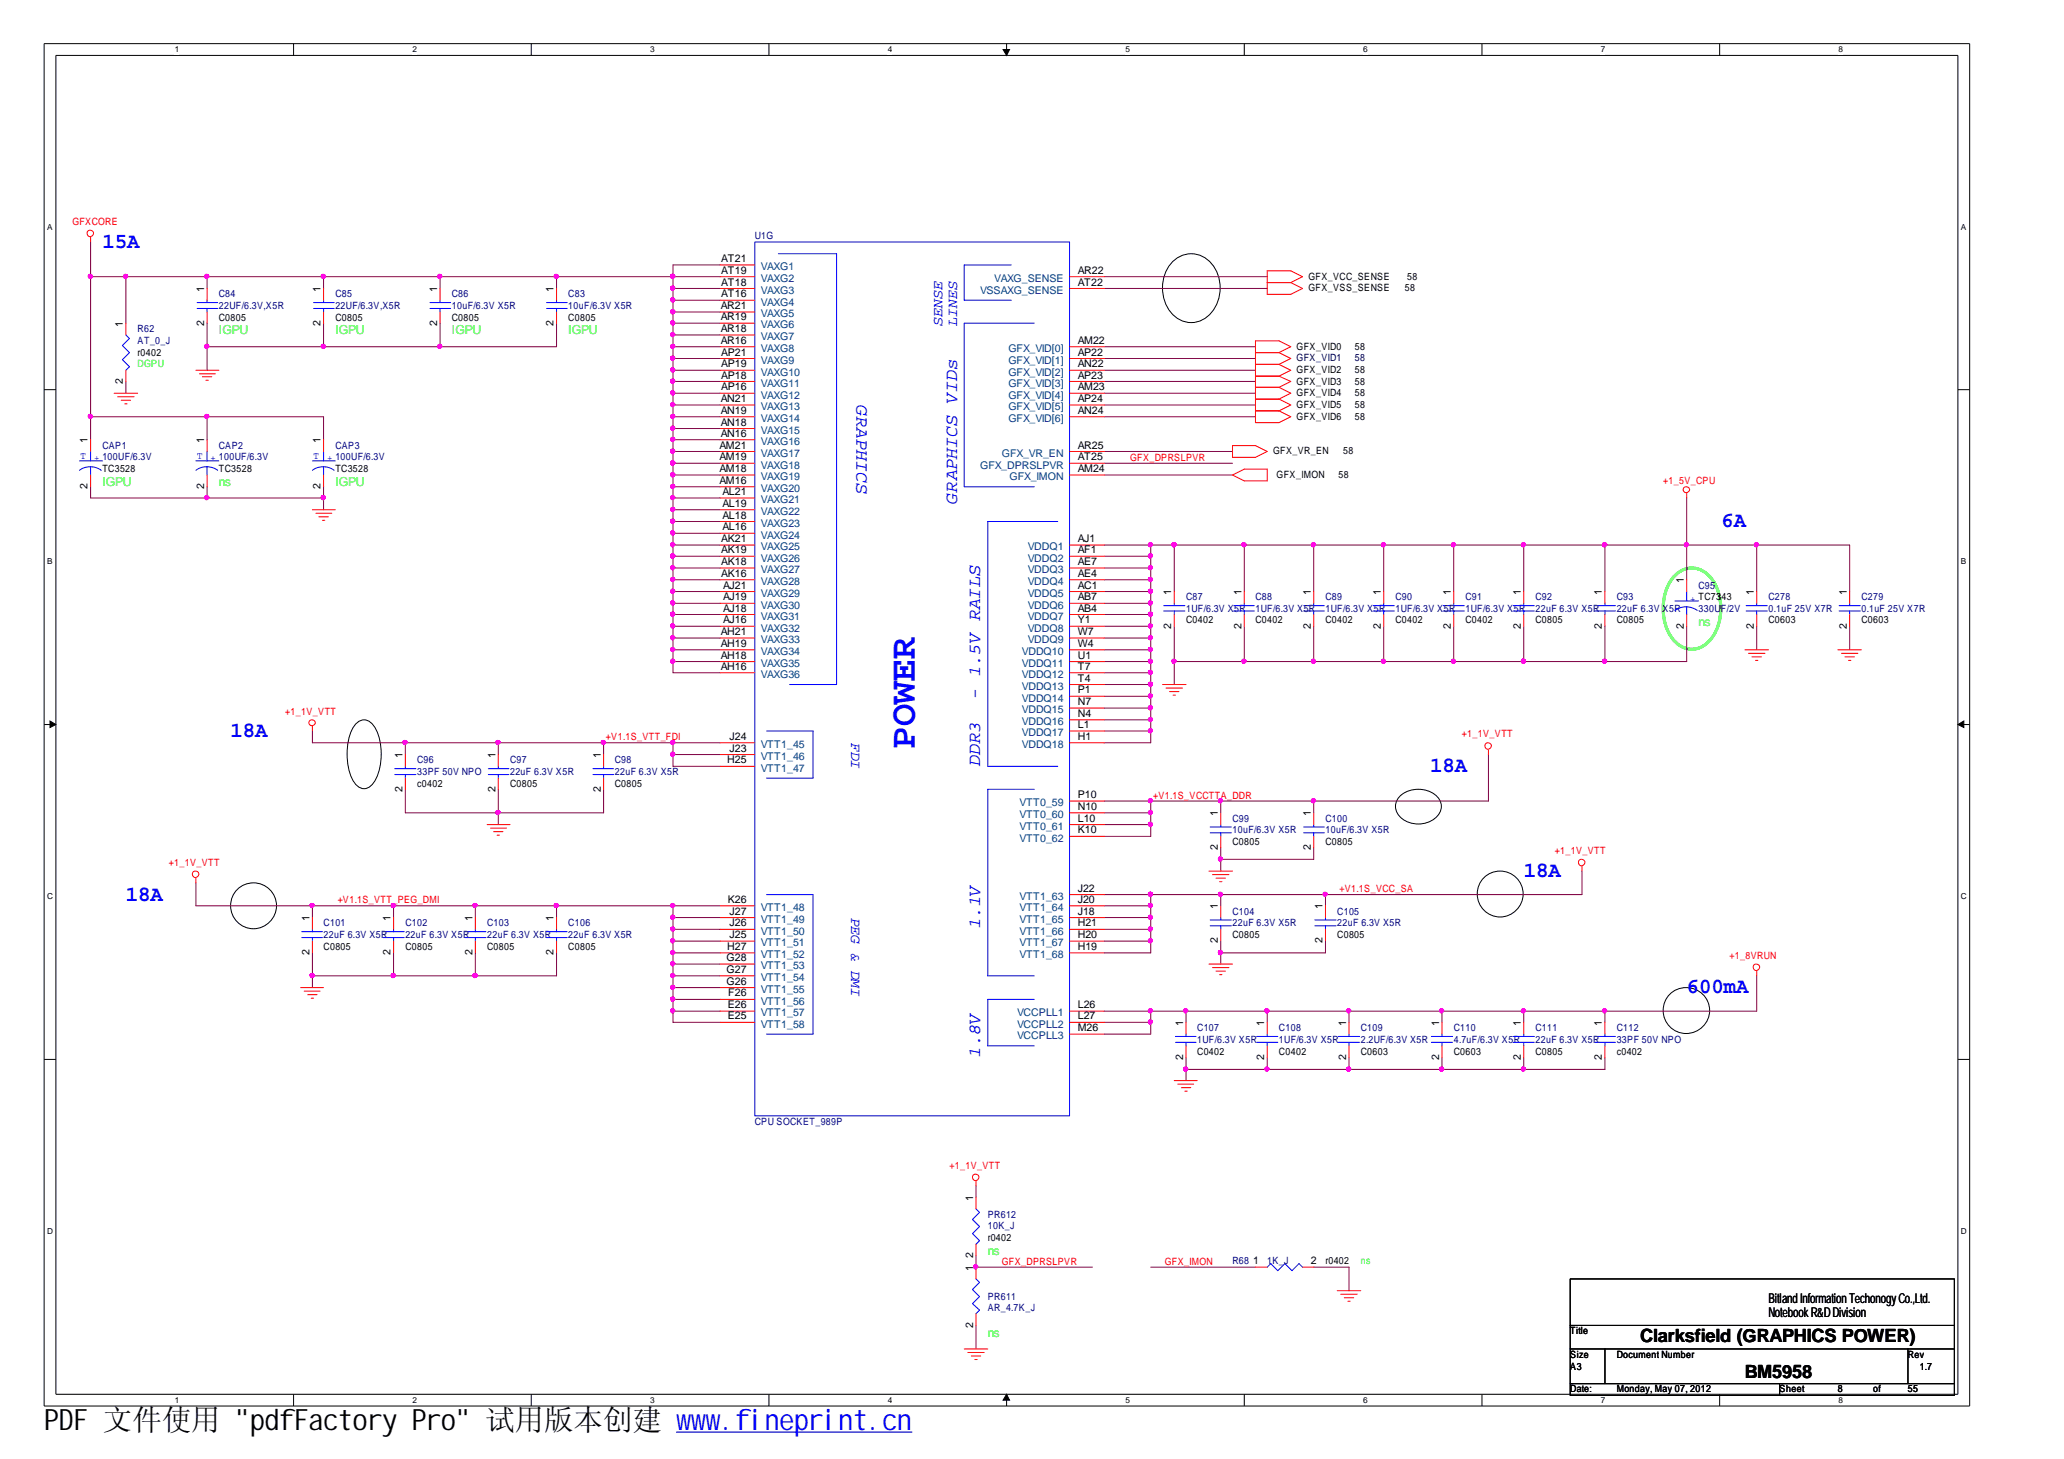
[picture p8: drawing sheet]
<svg xmlns="http://www.w3.org/2000/svg" width="297mm" height="210mm" viewBox="0 0 297 210" stroke-linecap="round" stroke-linejoin="round" font-family="sans-serif">
<path d="M6.3 6.3h277.2v196h-277.2zM8 8h273.8v192.6h-273.8z" fill="none" stroke="#000" stroke-width=".14"/>
<g fill="#fff">
<path d="M25.1 6.4h.6v1.4h-.6z"/>
<path d="M25.1 200.8h.6v1.3h-.6z"/>
</g>
<path d="M42.2 6.3v1.7M42.2 200.6v1.7" fill="none" stroke="#000" stroke-width=".14"/>
<g fill="#fff">
<path d="M59.4 6.4h.5v1.4h-.5z"/>
<path d="M59.4 200.8h.5v1.3h-.5z"/>
</g>
<path d="M76.5 6.3v1.7M76.5 200.6v1.7" fill="none" stroke="#000" stroke-width=".14"/>
<g fill="#fff">
<path d="M93.6 6.4h.5v1.4h-.5z"/>
<path d="M93.6 200.8h.5v1.3h-.5z"/>
</g>
<path d="M110.7 6.3v1.7M110.7 200.6v1.7" fill="none" stroke="#000" stroke-width=".14"/>
<g fill="#fff">
<path d="M127.8 6.4h.6v1.4h-.6z"/>
<path d="M127.8 200.8h.6v1.3h-.6z"/>
</g>
<path d="M144.9 6.3v1.7M144.9 200.6v1.7" fill="none" stroke="#000" stroke-width=".14"/>
<g fill="#000" stroke="#000" stroke-width=".14">
<path d="M144.4 7.1h.9l-.4 .9z" fill-rule="evenodd"/>
<path d="M144.9 200.6l.4 .8h-.9z" fill-rule="evenodd"/>
</g>
<g fill="#fff">
<path d="M162 6.4h.6v1.4h-.6z"/>
<path d="M162 200.8h.6v1.3h-.6z"/>
</g>
<path d="M179.1 6.3v1.7M179.1 200.6v1.7" fill="none" stroke="#000" stroke-width=".14"/>
<g fill="#fff">
<path d="M196.2 6.4h.6v1.4h-.6z"/>
<path d="M196.2 200.8h.6v1.3h-.6z"/>
</g>
<path d="M213.3 6.3v1.7M213.3 200.6v1.7" fill="none" stroke="#000" stroke-width=".14"/>
<g fill="#fff">
<path d="M230.4 6.4h.6v1.4h-.6z"/>
<path d="M230.4 200.8h.6v1.3h-.6z"/>
</g>
<path d="M247.5 6.3v1.7M247.5 200.6v1.7" fill="none" stroke="#000" stroke-width=".14"/>
<g fill="#fff">
<path d="M264.6 6.4h.6v1.4h-.6z"/>
<path d="M264.6 200.8h.6v1.3h-.6z"/>
<path d="M6.8 32h.7v1.4h-.7z"/>
<path d="M282.2 32h.8v1.4h-.8z"/>
<path d="M6.8 80.1h.7v1.4h-.7z"/>
<path d="M282.2 80.1h.8v1.4h-.8z"/>
</g>
<path d="M6.3 56.1h1.7M281.8 56.1h1.7" fill="none" stroke="#000" stroke-width=".14"/>
<g fill="#fff">
<path d="M6.8 128.3h.7v1.3h-.7z"/>
<path d="M282.2 128.3h.8v1.3h-.8z"/>
</g>
<path d="M6.3 104.2h1.7M281.8 104.2h1.7" fill="none" stroke="#000" stroke-width=".14"/>
<g fill="#000" stroke="#000" stroke-width=".14">
<path d="M7.2 103.7l.8 .5-.8 .5z" fill-rule="evenodd"/>
<path d="M281.8 104.2l.8-.5v1z" fill-rule="evenodd"/>
</g>
<g fill="#fff">
<path d="M6.8 176.5h.7v1.3h-.7z"/>
<path d="M282.2 176.5h.8v1.3h-.8z"/>
</g>
<g fill="none" stroke="#000" stroke-width=".14">
<path d="M168.7 37.7a3.8 3.8 0 0 1 6.3 1.2 5.4 5.4 0 0 1-2.1 7.2 3.8 3.8 0 0 1-5-2.2 5.7 5.7 0 0 1 .8-6.2zM51.4 103.9a1.51 1.51 0 0 1 2.4 .5 8.3 8.3 0 0 1 0 8.2 1.55 1.55 0 0 1-1.4 .9 1.55 1.55 0 0 1-1.4-.9 8.6 8.6 0 0 1 0-8.2zM201.5 114.5a4 4 0 0 1 5.6 .4 2.12 2.12 0 0 1-.9 3.1 3.8 3.8 0 0 1-5-.9 2 2 0 0 1 .3-2.6zM6.3 152.4h1.7M281.8 152.4h1.7M226 184h55.3v16.8h-55.3zM226 190.7h55.3M226 194.1h55.3M226 199.1h55.3M231 194.1v5M256.1 199.1v1.7M274.6 194.1v5"/>
<circle cx="36.5" cy="130.3" r="3.3"/>
<circle cx="215.9" cy="128.6" r="3.3"/>
<circle cx="242.7" cy="145.4" r="3.3"/>
</g>
<path d="M240.8 83.1a3.4 3.4 0 0 1 5.4 0 7.5 7.5 0 0 1 0 8.9 3.3 3.3 0 0 1-5.4 0 7.7 7.7 0 0 1 0-8.9z" fill="none" stroke="#0f0" stroke-width=".42"/>
<g fill="none" stroke="#800040" stroke-width=".14">
<path d="M13 39.8h90.6M13 34.8v28.5M18.1 39.8v6.7M29.8 39.8v1.7M46.6 39.8v1.7M63.3 39.8v1.7M80.1 39.8v1.7M103.6 38.1h-6.7v58.7h6.7M158.9 39.8h23.5M13 60h33.6v3.3M18.1 54.9v1.7M29.8 46.5v6.8"/>
<path d="M29.8 60v3.3M46.6 46.5v3.4M63.3 46.5v3.4M80.1 46.5v3.4h-50.3M96.9 41.5h6.7M96.9 43.2h6.7M96.9 44.9h6.7M96.9 46.5h6.7M96.9 48.2h6.7M96.9 49.9h6.7M96.9 51.6h6.7M96.9 53.3h6.7"/>
<path d="M96.9 54.9h6.7M96.9 56.6h6.7M96.9 58.3h6.7M96.9 60h6.7M158.9 41.5h23.5M158.9 49.9h21.8M158.9 51.6h21.8M158.9 53.3h21.8M158.9 54.9h21.8M158.9 56.6h21.8M158.9 58.3h21.8M158.9 60h21.8"/>
<path d="M13 70v1.6h33.6M29.8 70v1.6M46.6 70v3.3M96.9 78.4h6.7M96.9 61.7h6.7M96.9 63.3h6.7M96.9 65h6.7M96.9 66.6h6.7M96.9 68.3h6.7M96.9 70h6.7M96.9 71.6h6.7M96.9 75h6.7"/>
<path d="M96.9 76.7h6.7M96.9 73.3h6.7M158.9 78.4h107.3v6.7M158.9 65h18.5M158.9 66.6h18.5M158.9 68.3h18.5M165.6 78.4v28.5h-6.7M169 78.4v6.7M179.1 78.4v6.7M189.1 78.4v6.7M199.1 78.4v6.7M209.2 78.4v6.7"/>
<path d="M219.3 78.4v6.7M231 78.4v6.7M242.7 71.6v11.8M252.8 78.4v6.7M96.9 93.5h6.7M96.9 95.2h6.7M96.9 88.4h6.7M96.9 91.8h6.7M96.9 90.1h6.7M96.9 83.4h6.7M96.9 86.8h6.7M96.9 85.1h6.7"/>
<path d="M96.9 81.7h6.7M96.9 80h6.7M158.9 98.5h6.7M158.9 93.5h6.7M158.9 96.8h6.7M158.9 95.2h6.7M158.9 88.4h6.7M158.9 91.8h6.7M158.9 90.1h6.7M158.9 83.4h6.7M158.9 86.8h6.7M158.9 85.1h6.7"/>
<path d="M158.9 81.7h6.7M158.9 80h6.7M169 90.1v8.4M179.1 90.1v5.1M189.1 90.1v5.1M199.1 90.1v5.1M209.2 90.1v5.1M219.3 90.1v5.1M231 90.1v5.1M242.7 90.1v5.1h-73.7M252.8 90.1v3.4M266.2 90.1v3.4"/>
<path d="M45 105.2v1.7h58.6M58.3 113.6v3.3h28.6v-3.3M58.3 106.9v1.7M71.7 106.9v1.7M71.7 113.6v5M86.9 106.9v1.7M96.9 106.9v3.4h6.7M96.9 108.6h6.7M158.9 116.9h6.7M158.9 118.6h6.7M158.9 103.6h6.7M158.9 105.2h6.7"/>
<path d="M158.9 101.9h6.7M158.9 100.2h6.7M165.6 115.2v5.1h-6.7M175.7 115.2v1.7M189.1 115.2v1.7M214.2 108.6v6.6h-55.3M28.2 127v3.3h75.4M45 130.3v1.7M45 137.1v5M56.6 130.3v1.7M56.6 137.1v3.3M68.4 130.3v1.7"/>
<path d="M68.4 137.1v3.3M80.1 130.3v1.7M80.1 137.1v3.3h-35.1M96.9 130.3v16.8h6.7M96.9 132h6.7M96.9 133.7h6.7M96.9 135.4h6.7M96.9 137.1h6.7M96.9 138.7h6.7M158.9 130.3h6.7M158.9 132h6.7M158.9 133.7h6.7"/>
<path d="M158.9 135.4h6.7M165.6 128.7v8.4h-6.7M175.7 121.9v3.4M175.7 128.7v1.6M175.7 135.4v3.3M189.1 121.9v1.7h-13.4M190.8 135.4v1.7h-15.1M190.8 128.7v1.6M227.7 125.3v3.4h-68.8M96.9 140.4h6.7M96.9 142.1h6.7M96.9 143.8h6.7"/>
<path d="M96.9 145.5h6.7M158.9 147.1h6.7M165.6 145.5v3.3h-6.7M170.7 145.5v1.6M170.7 152.2v3.3M182.4 145.5v1.6M182.4 152.2v1.7M194.1 145.5v1.6M194.1 152.2v1.7M207.5 145.5v1.6M207.5 152.2v1.7M219.3 145.5v1.6"/>
<path d="M219.3 152.2v1.7M231 152.2v1.7h-60.3M231 145.5v1.6M252.8 140.4v5.1h-93.9M140.5 170.6v1.6M140.5 180.6v1.7h16.7M140.5 190.7v3.4M165.6 182.3h15.1M189.1 182.3h5v3.4"/>
</g>
<g fill="#f0f" stroke="#f0f" stroke-width=".14">
<circle cx="96.8" cy="108.5" r=".31"/>
<circle cx="96.8" cy="106.8" r=".31"/>
<circle cx="86.8" cy="106.8" r=".31"/>
<circle cx="71.7" cy="116.9" r=".31"/>
<circle cx="71.7" cy="106.8" r=".31"/>
<circle cx="68.4" cy="130.3" r=".31"/>
<circle cx="56.6" cy="130.3" r=".31"/>
<circle cx="68.4" cy="140.3" r=".31"/>
<circle cx="96.8" cy="130.3" r=".31"/>
<circle cx="96.8" cy="140.3" r=".31"/>
<circle cx="96.8" cy="142" r=".31"/>
<circle cx="96.8" cy="143.7" r=".31"/>
<circle cx="96.8" cy="145.4" r=".31"/>
<circle cx="96.8" cy="137" r=".31"/>
<circle cx="96.8" cy="138.6" r=".31"/>
<circle cx="96.8" cy="135.3" r=".31"/>
<circle cx="96.8" cy="132" r=".31"/>
<circle cx="96.8" cy="133.6" r=".31"/>
<circle cx="44.9" cy="130.3" r=".31"/>
<circle cx="56.6" cy="140.3" r=".31"/>
<circle cx="44.9" cy="140.3" r=".31"/>
<circle cx="165.6" cy="115.2" r=".31"/>
<circle cx="165.6" cy="118.6" r=".31"/>
<circle cx="175.6" cy="123.6" r=".31"/>
<circle cx="189" cy="115.2" r=".31"/>
<circle cx="165.6" cy="133.6" r=".31"/>
<circle cx="165.6" cy="135.3" r=".31"/>
<circle cx="165.6" cy="128.7" r=".31"/>
<circle cx="165.6" cy="130.3" r=".31"/>
<circle cx="175.6" cy="137" r=".31"/>
<circle cx="190.7" cy="128.7" r=".31"/>
<circle cx="165.6" cy="147" r=".31"/>
<circle cx="194.1" cy="145.4" r=".31"/>
<circle cx="182.3" cy="145.4" r=".31"/>
<circle cx="170.6" cy="153.8" r=".31"/>
<circle cx="219.2" cy="153.8" r=".31"/>
<circle cx="207.5" cy="153.8" r=".31"/>
<circle cx="182.3" cy="153.8" r=".31"/>
<circle cx="194.1" cy="153.8" r=".31"/>
<circle cx="165.6" cy="145.4" r=".31"/>
<circle cx="170.6" cy="145.4" r=".31"/>
<circle cx="165.6" cy="101.8" r=".31"/>
<circle cx="165.6" cy="86.7" r=".31"/>
<circle cx="168.9" cy="78.4" r=".31"/>
<circle cx="165.6" cy="78.4" r=".31"/>
<circle cx="165.6" cy="81.7" r=".31"/>
<circle cx="165.6" cy="105.1" r=".31"/>
<circle cx="165.6" cy="90" r=".31"/>
<circle cx="165.6" cy="95.1" r=".31"/>
<circle cx="165.6" cy="96.7" r=".31"/>
<circle cx="165.6" cy="88.4" r=".31"/>
<circle cx="165.6" cy="80" r=".31"/>
<circle cx="165.6" cy="93.4" r=".31"/>
<circle cx="165.6" cy="98.4" r=".31"/>
<circle cx="165.6" cy="83.4" r=".31"/>
<circle cx="165.6" cy="85.1" r=".31"/>
<circle cx="165.6" cy="91.7" r=".31"/>
<circle cx="179" cy="78.4" r=".31"/>
<circle cx="199.1" cy="78.4" r=".31"/>
<circle cx="189" cy="78.4" r=".31"/>
<circle cx="230.9" cy="78.4" r=".31"/>
<circle cx="219.2" cy="78.4" r=".31"/>
<circle cx="179" cy="95.1" r=".31"/>
<circle cx="168.9" cy="95.1" r=".31"/>
<circle cx="199.1" cy="95.1" r=".31"/>
<circle cx="189" cy="95.1" r=".31"/>
<circle cx="219.2" cy="95.1" r=".31"/>
<circle cx="209.2" cy="95.1" r=".31"/>
<circle cx="230.9" cy="95.1" r=".31"/>
<circle cx="230.9" cy="145.4" r=".31"/>
<circle cx="96.8" cy="39.8" r=".31"/>
<circle cx="96.8" cy="44.8" r=".31"/>
<circle cx="96.8" cy="64.9" r=".31"/>
<circle cx="96.8" cy="66.6" r=".31"/>
<circle cx="96.8" cy="68.3" r=".31"/>
<circle cx="96.8" cy="71.6" r=".31"/>
<circle cx="96.8" cy="75" r=".31"/>
<circle cx="96.8" cy="80" r=".31"/>
<circle cx="96.8" cy="78.4" r=".31"/>
<circle cx="96.8" cy="70" r=".31"/>
<circle cx="96.8" cy="63.2" r=".31"/>
<circle cx="96.8" cy="58.2" r=".31"/>
<circle cx="96.8" cy="61.6" r=".31"/>
<circle cx="96.8" cy="59.9" r=".31"/>
<circle cx="96.8" cy="46.4" r=".31"/>
<circle cx="96.8" cy="43.1" r=".31"/>
<circle cx="96.8" cy="73.3" r=".31"/>
<circle cx="96.8" cy="56.5" r=".31"/>
<circle cx="96.8" cy="54.8" r=".31"/>
<circle cx="96.8" cy="53.2" r=".31"/>
<circle cx="96.8" cy="51.5" r=".31"/>
<circle cx="96.8" cy="49.8" r=".31"/>
<circle cx="96.8" cy="48.1" r=".31"/>
<circle cx="96.8" cy="81.7" r=".31"/>
<circle cx="96.8" cy="83.4" r=".31"/>
<circle cx="96.8" cy="85.1" r=".31"/>
<circle cx="96.8" cy="86.7" r=".31"/>
<circle cx="96.8" cy="88.4" r=".31"/>
<circle cx="96.8" cy="90" r=".31"/>
<circle cx="96.8" cy="91.7" r=".31"/>
<circle cx="96.8" cy="93.4" r=".31"/>
<circle cx="242.7" cy="78.4" r=".31"/>
<circle cx="165.6" cy="100.1" r=".31"/>
<circle cx="207.5" cy="145.4" r=".31"/>
<circle cx="80" cy="130.3" r=".31"/>
<circle cx="96.8" cy="41.4" r=".31"/>
<circle cx="165.6" cy="116.9" r=".31"/>
<circle cx="96.8" cy="95.1" r=".31"/>
<circle cx="209.2" cy="78.4" r=".31"/>
<circle cx="96.8" cy="76.7" r=".31"/>
<circle cx="165.6" cy="132" r=".31"/>
<circle cx="175.6" cy="115.2" r=".31"/>
<circle cx="165.6" cy="103.5" r=".31"/>
<circle cx="175.6" cy="128.7" r=".31"/>
<circle cx="58.3" cy="106.8" r=".31"/>
<circle cx="219.2" cy="145.4" r=".31"/>
<circle cx="13" cy="39.8" r=".31"/>
<circle cx="46.5" cy="39.8" r=".31"/>
<circle cx="29.7" cy="39.8" r=".31"/>
<circle cx="46.5" cy="71.6" r=".31"/>
<circle cx="29.7" cy="71.6" r=".31"/>
<circle cx="29.7" cy="49.8" r=".31"/>
<circle cx="29.7" cy="59.9" r=".31"/>
<circle cx="13" cy="59.9" r=".31"/>
<circle cx="46.5" cy="49.8" r=".31"/>
<circle cx="63.3" cy="49.8" r=".31"/>
<circle cx="63.3" cy="39.8" r=".31"/>
<circle cx="80" cy="39.8" r=".31"/>
<circle cx="18.1" cy="39.8" r=".31"/>
<circle cx="140.4" cy="182.2" r=".31"/>
<circle cx="252.8" cy="78.4" r=".31"/>
</g>
<g fill="none" stroke="#f00" stroke-width=".14">
<path d="M13 34.1v.7M103.6 39.8h5M103.6 38.1h5M153.9 39.8h5M182.4 39h3.4l1.7 .8-1.7 .9 1.7 .8-1.7 .8h-3.4zM16.4 56.6h3.4M16.9 57.1h2.4M17.4 57.6h1.4M17.9 58.1h.4M18.1 46.5v1.7M18.1 53.3v1.6M28.2 53.3h3.3"/>
<path d="M28.7 53.8h2.3M29.1 54.2h1.4M29.6 54.7h.4M29.8 41.5v1.7M29.8 44.9v1.6M46.6 41.5v1.7M46.6 44.9v1.6M63.3 41.5v1.7M63.3 44.9v1.6M80.1 41.5v1.7M80.1 44.9v1.6M103.6 53.3h5"/>
<path d="M103.6 56.6h5M103.6 49.9h5M103.6 51.6h5M103.6 54.9h5M103.6 58.3h5M103.6 60h5M103.6 41.5h5M103.6 43.2h5M103.6 44.9h5M103.6 46.5h5M103.6 48.2h5M153.9 53.3h5"/>
<path d="M153.9 56.6h5M153.9 49.9h5M153.9 51.6h5M153.9 54.9h5M153.9 58.3h5M153.9 60h5M153.9 41.5h5M180.7 50.7h3.4M180.7 52.4h3.4M180.7 54.1h3.4M180.7 55.7h3.4M180.7 57.4h3.4"/>
<path d="M180.7 59.1h3.4M182.4 40.7h3.4M184.1 50.7l1.7-.8-1.7-.9h-3.4v11.8h3.4l1.7-.8-1.7-.9M184.1 50.7l1.7 .9-1.7 .8M184.1 52.4l1.7 .9-1.7 .8M184.1 54.1l1.7 .8-1.7 .8M184.1 55.7l1.7 .9-1.7 .8M184.1 57.4l1.7 .9-1.7 .8M13 63.3v1.7M13 68.3v1.7M29.8 63.3v1.7M29.8 68.3v1.7"/>
<path d="M45 73.3h3.3M45.5 73.8h2.3M45.9 74.4h1.3M46.4 74.9h.3M46.6 63.3v1.7M46.6 68.3v1.7M103.6 73.3h5M103.6 65h5M103.6 66.6h5M103.6 68.3h5M103.6 61.7h5M103.6 63.3h5"/>
<path d="M103.6 70h5M103.6 71.6h5M103.6 75h5M103.6 76.7h5M103.6 78.4h5M153.9 65h5M153.9 66.6h5M153.9 68.3h5M153.9 78.4h5M177.4 68.3l1.7-.8h3.3v1.7h-3.3zM177.4 64.1h3.3l1.7 .9-1.7 .8h-3.3zM242.7 71v.6"/>
<path d="M103.6 93.5h5M103.6 80h5M103.6 81.7h5M103.6 83.4h5M103.6 85.1h5M103.6 86.8h5M103.6 88.4h5M103.6 90.1h5M103.6 91.8h5M103.6 95.2h5M103.6 96.8h5M153.9 98.5h5"/>
<path d="M153.9 93.5h5M153.9 80h5M153.9 81.7h5M153.9 83.4h5M153.9 85.1h5M153.9 86.8h5M153.9 88.4h5M153.9 90.1h5M153.9 91.8h5M153.9 95.2h5M153.9 96.8h5M167.3 98.5h3.4"/>
<path d="M167.8 99h2.4M168.3 99.5h1.4M169 85.1v1.7M169 88.4v1.7M179.1 85.1v1.7M179.1 88.4v1.7M189.1 85.1v1.7M189.1 88.4v1.7M199.1 85.1v1.7M199.1 88.4v1.7M209.2 85.1v1.7M209.2 88.4v1.7"/>
<path d="M219.3 85.1v1.7M219.3 88.4v1.7M231 85.1v1.7M231 88.4v1.7M242.7 83.4v1.7M242.7 88.4v1.7M251.1 93.5h3.4M251.6 94h2.4M252.1 94.5h1.4M252.6 95h.4M252.8 85.1v1.7M252.8 88.4v1.7"/>
<path d="M264.5 93.5h3.4M265 94h2.4M265.5 94.5h1.4M266 95h.4M266.2 85.1v1.7M266.2 88.4v1.7M45 104.5v.7M58.3 108.6v1.7M58.3 111.9v1.7M70.1 118.6h3.3M70.6 119.1h2.3M71 119.6h1.4"/>
<path d="M71.7 108.6v1.7M71.7 111.9v1.7M86.9 108.6v1.7M86.9 111.9v1.7M103.6 106.9h5M103.6 108.6h5M103.6 110.3h5M153.9 118.6h5M153.9 106.9h5M153.9 100.2h5M153.9 101.9h5M153.9 103.6h5"/>
<path d="M153.9 105.2h5M153.9 115.2h5M153.9 116.9h5M168.8 100h.4M175.7 116.9v1.7M189.1 116.9v1.7M214.2 107.9v.7M28.2 126.3v.7M45 132v1.7M45 135.4v1.7M56.6 132v1.7M56.6 135.4v1.7"/>
<path d="M68.4 132v1.7M68.4 135.4v1.7M71.5 120.2h.4M80.1 132v1.7M80.1 135.4v1.7M103.6 138.7h5M103.6 130.3h5M103.6 132h5M103.6 133.7h5M103.6 135.4h5M103.6 137.1h5M153.9 130.3h5"/>
<path d="M153.9 132h5M153.9 133.7h5M153.9 135.4h5M153.9 137.1h5M153.9 120.3h5M153.9 128.7h5M174 125.3h3.4M174 138.7h3.4M174.5 125.8h2.4M174.5 139.2h2.4M175 126.3h1.4M175 139.7h1.4"/>
<path d="M175.5 126.8h.4M175.7 120.3v1.6M175.7 130.3v1.7M175.7 133.7v1.7M189.1 120.3v1.6M190.8 130.3v1.7M190.8 133.7v1.7M227.7 124.6v.7M252.8 139.7v.7M43.3 142.1h3.3M43.8 142.6h2.3M44.3 143.1h1.3"/>
<path d="M44.8 143.6h.3M103.6 142.1h5M103.6 140.4h5M103.6 143.8h5M103.6 145.5h5M103.6 147.1h5M153.9 145.5h5M153.9 147.1h5M153.9 148.8h5M169 155.5h3.3M169.5 156h2.3M170 156.5h1.4"/>
<path d="M170.5 157h.4M170.7 147.1v1.7M170.7 150.5v1.7M175.5 140.2h.4M182.4 147.1v1.7M182.4 150.5v1.7M194.1 147.1v1.7M194.1 150.5v1.7M207.5 147.1v1.7M207.5 150.5v1.7M219.3 147.1v1.7M219.3 150.5v1.7"/>
<path d="M231 147.1v1.7M231 150.5v1.7M140.5 169.9v.7M140.5 172.2v1.7M140.5 179v1.6M138.8 194.1h3.4M139.3 194.6h2.3M139.8 195.1h1.3M140.3 195.6h.3M140.5 182.3v1.7M140.5 189v1.7M180.7 182.3h1.7"/>
<path d="M187.5 182.3h1.6M192.4 185.7h3.4M193 186.2h2.3M193.5 186.7h1.3M194 187.2h.3"/>
<circle cx="13" cy="33.6" r=".48"/>
<circle cx="242.7" cy="70.4" r=".45"/>
<circle cx="44.9" cy="104" r=".45"/>
<circle cx="214.2" cy="107.3" r=".48"/>
<circle cx="28.1" cy="125.8" r=".48"/>
<circle cx="227.6" cy="124.1" r=".48"/>
<circle cx="252.8" cy="139.2" r=".48"/>
<circle cx="140.4" cy="169.4" r=".48"/>
</g>
<g fill="none" stroke="#00f" stroke-width=".14">
<path d="M108.6 34.8h45.3v125.7h-45.3zM112 36.5h8.4v62h-6.8M145.5 38.1h-6.7v5.1h6.7M18.1 48.2l.5 .5-1 1 1 1-1 1 1 1.1-.5 .5M28.4 44.4h2.9M28.4 43.5h2.9M29.8 43.2v.3M29.8 44.4v.5M45.1 44.4h3M45.1 43.5h3M46.6 43.2v.3M46.6 44.4v.5"/>
<path d="M61.9 44.4h3M61.9 43.5h3M63.3 43.2v.3M63.3 44.4v.5M78.7 44.4h2.9M78.7 43.5h2.9M80.1 43.2v.3M80.1 44.4v.5M148.8 46.5h-10v23.5h10M11.4 67.7a2.67 2.67 0 0 1 3.2 0M11.4 66.3h3.3M13 65v1.3"/>
<path d="M13 67.2v1.1M28.2 67.7a2.67 2.67 0 0 1 3.1 0M28.2 66.3h3.3M29.8 65v1.3M29.8 67.2v1.1M45 67.7a2.67 2.67 0 0 1 3.1 0M45 66.3h3.3M46.6 65v1.3M46.6 67.2v1.1M152.2 75h-10v35.3h10M167.5 87.9h3M167.5 87.1h3"/>
<path d="M169 86.8v.3M169 87.9v.5M177.5 87.9h3M177.5 87.1h3M179.1 86.8v.3M179.1 87.9v.5M187.6 87.9h3M187.6 87.1h3M189.1 86.8v.3M189.1 87.9v.5M197.6 87.9h3.1M197.6 87.1h3.1"/>
<path d="M199.1 86.8v.3M199.1 87.9v.5M207.7 87.9h3M207.7 87.1h3M209.2 86.8v.3M209.2 87.9v.5M217.8 87.9h3M217.8 87.1h3M219.3 86.8v.3M219.3 87.9v.5M229.5 87.9h3M229.5 87.1h3"/>
<path d="M231 86.8v.3M231 87.9v.5M241 87.8a2.8 2.8 0 0 1 3.3 0M241 86.5h3.4M242.7 85.1v1.4M242.7 87.3v1.1M251.3 87.9h3M251.3 87.1h3M252.8 86.8v.3M252.8 87.9v.5M264.7 87.9h3M264.7 87.1h3"/>
<path d="M266.2 86.8v.3M266.2 87.9v.5M56.8 111.4h3.1M56.8 110.6h3.1M58.3 110.3v.3M58.3 111.4v.5M70.3 111.4h2.9M70.3 110.6h2.9M71.7 110.3v.3M71.7 111.4v.5M85.3 111.4h3M85.3 110.6h3"/>
<path d="M86.9 110.3v.3M86.9 111.4v.5M110.3 105.2h6.7v6.7h-6.7M148.8 113.6h-6.6v26.8h6.6M174.2 119.8h3M174.2 119h3M175.7 118.6v.4M175.7 119.8v.5M187.6 119.8h3M187.6 119h3M189.1 118.6v.4M189.1 119.8v.5"/>
<path d="M43.4 134.9h3M43.4 134h3M45 133.7v.3M45 134.9v.5M55.1 134.9h3.1M55.1 134h3.1M56.6 133.7v.3M56.6 134.9v.5M66.9 134.9h3M66.9 134h3M68.4 133.7v.3M68.4 134.9v.5"/>
<path d="M78.7 134.9h2.9M78.7 134h2.9M80.1 133.7v.3M80.1 134.9v.5M110.3 128.7h6.7v20.1h-6.7M174.2 133.2h3M174.2 132.3h3M175.7 132v.3M175.7 133.2v.5M189.2 133.2h3.1M189.2 132.3h3.1M190.8 132v.3"/>
<path d="M190.8 133.2v.5M148.8 143.8h-6.6v6.7h6.6M169.2 150h2.9M169.2 149.1h2.9M170.7 148.8v.3M170.7 150v.5M180.8 150h3.1M180.8 149.1h3.1M182.4 148.8v.3M182.4 150v.5M192.6 150h3.1M192.6 149.1h3.1"/>
<path d="M194.1 148.8v.3M194.1 150v.5M206 150h3M206 149.1h3M207.5 148.8v.3M207.5 150v.5M217.8 150h3M217.8 149.1h3M219.3 148.8v.3M219.3 150v.5M229.5 150h3M229.5 149.1h3"/>
<path d="M231 148.8v.3M231 150v.5M140.5 173.9l.5 .5-1 1 1 1.1-1 1 1 1-.5 .5M140.5 184l.5 .5-1 1 1 1-1 1.1 1 .9-.5 .5M182.4 182.3l.5-.5 1 1 1-1 1 1 1-1 .6 .5"/>
</g>
<path d="M97.4 206h33.8" fill="none" stroke="#00f" stroke-width=".18"/>
<text font-size="5.3" fill="#00f" x="131.7" y="107.7" transform="rotate(-90 131.7 107.7)">POWER</text>
<text font-size="4.2" x="6.3" y="205.7">PDF 文件使用 &quot;pdfFactory Pro&quot; 试用版本创建 www.fineprint.cn</text>
<g font-size="3.1" fill="#00f">
<text x="14.7" y="35.7">15A</text>
<text x="247.7" y="75.9">6A</text>
<text x="33.2" y="106.1">18A</text>
<text x="205.8" y="111.1">18A</text>
<text x="18.1" y="129.6">18A</text>
<text x="219.3" y="126.2">18A</text>
<text x="242.7" y="142.9">600mA</text>
</g>
<g font-size="2.6" fill="#00f">
<text x="123.3" y="58.3" transform="rotate(90 123.3 58.3)">GRAPHICS</text>
<text x="137.8" y="72.5" transform="rotate(-90 137.8 72.5)">GRAPHICS VIDs</text>
<text x="141.1" y="100.6" transform="rotate(-90 141.1 100.6)">- 1.5V RAILS</text>
<text x="141.1" y="110.3" transform="rotate(-90 141.1 110.3)">DDR3</text>
<text x="141.1" y="133.7" transform="rotate(-90 141.1 133.7)">1.1V</text>
<text x="141.1" y="152.2" transform="rotate(-90 141.1 152.2)">1.8V</text>
</g>
<g font-size="2.6">
<text x="236.1" y="193.1">Clarksfield (GRAPHICS POWER)</text>
<text x="251.1" y="198.2">BM5958</text>
</g>
<g font-size="2.1" fill="#00f">
<text x="135.6" y="46.8" transform="rotate(-90 135.6 46.8)">SENSE</text>
<text x="137.8" y="46.8" transform="rotate(-90 137.8 46.8)">LINES</text>
<text x="122.5" y="106.9" transform="rotate(90 122.5 106.9)">FDI</text>
<text x="122.5" y="132" transform="rotate(90 122.5 132)">PEG &amp; DMI</text>
</g>
<g font-size="1.9">
<text x="254.5" y="187.5">BitlllandInformatiiionTechonogyCo.,Ltd.</text>
<text x="254.5" y="189.4">NotebookR&amp;DDivision</text>
<text x="254.5" y="187.5">BitandInformatonTechonogyCo.,Ltd.</text>
</g>
<g font-size="1.8" fill="#0f0">
<text x="31.5" y="48.1">IGPU</text>
<text x="48.3" y="48.1">IGPU</text>
<text x="65" y="48.1">IGPU</text>
<text x="81.8" y="48.1">IGPU</text>
<text x="14.7" y="69.9">IGPU</text>
<text x="31.5" y="69.9">ns</text>
<text x="48.3" y="69.9">IGPU</text>
<text x="244.4" y="90">ns</text>
<text x="142.2" y="180.6">ns</text>
<text x="142.2" y="192.3">ns</text>
</g>
<g font-size="1.5">
<text x="103.8" y="37.7">AT21</text>
<text x="103.8" y="39.4">AT19</text>
<text x="103.8" y="41.1">AT18</text>
<text x="155.1" y="39.4">AR22</text>
<text x="155.1" y="41.1">AT22</text>
<text x="17.7" y="47" transform="rotate(-90 17.7 47)">1</text>
<text x="29.4" y="46.9" transform="rotate(-90 29.4 46.9)">2</text>
<text x="29.4" y="42" transform="rotate(-90 29.4 42)">1</text>
<text x="46.1" y="46.9" transform="rotate(-90 46.1 46.9)">2</text>
<text x="46.1" y="42" transform="rotate(-90 46.1 42)">1</text>
<text x="62.9" y="46.9" transform="rotate(-90 62.9 46.9)">2</text>
<text x="62.9" y="42" transform="rotate(-90 62.9 42)">1</text>
<text x="79.7" y="46.9" transform="rotate(-90 79.7 46.9)">2</text>
<text x="79.7" y="42" transform="rotate(-90 79.7 42)">1</text>
<text x="103.7" y="44.5">AR21</text>
<text x="103.7" y="46.1">AR19</text>
<text x="103.7" y="47.8">AR18</text>
<text x="103.8" y="42.8">AT16</text>
<text x="103.7" y="49.5">AR16</text>
<text x="103.8" y="51.2">AP21</text>
<text x="103.8" y="52.8">AP19</text>
<text x="155.1" y="49.5">AM22</text>
<text x="155.1" y="51.2">AP22</text>
<text x="155.1" y="52.8">AN22</text>
<text x="17.7" y="55.3" transform="rotate(-90 17.7 55.3)">2</text>
<text x="103.7" y="57.8">AN21</text>
<text x="103.7" y="59.5">AN19</text>
<text x="103.8" y="54.5">AP18</text>
<text x="103.8" y="56.1">AP16</text>
<text x="155.1" y="54.5">AP23</text>
<text x="155.1" y="56.1">AM23</text>
<text x="155.1" y="57.8">AP24</text>
<text x="155.1" y="59.5">AN24</text>
<text x="12.6" y="63.8" transform="rotate(-90 12.6 63.8)">1</text>
<text x="29.4" y="63.8" transform="rotate(-90 29.4 63.8)">1</text>
<text x="46.1" y="63.8" transform="rotate(-90 46.1 63.8)">1</text>
<text x="103.5" y="64.5">AM21</text>
<text x="103.7" y="61.2">AN18</text>
<text x="103.7" y="62.8">AN16</text>
<text x="155.1" y="64.5">AR25</text>
<text x="12.6" y="70.4" transform="rotate(-90 12.6 70.4)">2</text>
<text x="29.4" y="70.4" transform="rotate(-90 29.4 70.4)">2</text>
<text x="46.1" y="70.4" transform="rotate(-90 46.1 70.4)">2</text>
<text x="103.5" y="66.2">AM19</text>
<text x="103.5" y="67.9">AM18</text>
<text x="103.5" y="69.6">AM16</text>
<text x="104" y="71.2">AL21</text>
<text x="155.1" y="66.2">AT25</text>
<text x="155.1" y="67.9">AM24</text>
<text x="103.8" y="78">AK21</text>
<text x="104" y="72.9">AL19</text>
<text x="104" y="74.6">AL18</text>
<text x="104" y="76.3">AL16</text>
<text x="155.1" y="78">AJ1</text>
<text x="103.8" y="79.6">AK19</text>
<text x="103.8" y="81.3">AK18</text>
<text x="103.8" y="83">AK16</text>
<text x="155.1" y="79.6">AF1</text>
<text x="155.1" y="81.3">AE7</text>
<text x="155.1" y="83">AE4</text>
<text x="242.3" y="83.9" transform="rotate(-90 242.3 83.9)">1</text>
<text x="104.1" y="84.7">AJ21</text>
<text x="104.1" y="86.4">AJ19</text>
<text x="104.1" y="88">AJ18</text>
<text x="104.1" y="89.7">AJ16</text>
<text x="155.1" y="84.7">AC1</text>
<text x="155.1" y="86.4">AB7</text>
<text x="155.1" y="88">AB4</text>
<text x="155.1" y="89.7">Y1</text>
<text x="168.6" y="85.6" transform="rotate(-90 168.6 85.6)">1</text>
<text x="178.6" y="85.6" transform="rotate(-90 178.6 85.6)">1</text>
<text x="188.6" y="85.6" transform="rotate(-90 188.6 85.6)">1</text>
<text x="198.7" y="85.6" transform="rotate(-90 198.7 85.6)">1</text>
<text x="208.8" y="85.6" transform="rotate(-90 208.8 85.6)">1</text>
<text x="218.9" y="85.6" transform="rotate(-90 218.9 85.6)">1</text>
<text x="230.5" y="85.6" transform="rotate(-90 230.5 85.6)">1</text>
<text x="252.4" y="85.6" transform="rotate(-90 252.4 85.6)">1</text>
<text x="265.8" y="85.6" transform="rotate(-90 265.8 85.6)">1</text>
<text x="103.7" y="91.4">AH21</text>
<text x="103.7" y="93.1">AH19</text>
<text x="103.7" y="94.8">AH18</text>
<text x="155.1" y="91.4">W7</text>
<text x="155.1" y="93.1">W4</text>
<text x="155.1" y="94.8">U1</text>
<text x="168.6" y="90.4" transform="rotate(-90 168.6 90.4)">2</text>
<text x="178.6" y="90.4" transform="rotate(-90 178.6 90.4)">2</text>
<text x="188.6" y="90.4" transform="rotate(-90 188.6 90.4)">2</text>
<text x="198.7" y="90.4" transform="rotate(-90 198.7 90.4)">2</text>
<text x="208.8" y="90.4" transform="rotate(-90 208.8 90.4)">2</text>
<text x="218.9" y="90.4" transform="rotate(-90 218.9 90.4)">2</text>
<text x="230.5" y="90.4" transform="rotate(-90 230.5 90.4)">2</text>
<text x="242.3" y="90.4" transform="rotate(-90 242.3 90.4)">2</text>
<text x="252.4" y="90.4" transform="rotate(-90 252.4 90.4)">2</text>
<text x="265.8" y="90.4" transform="rotate(-90 265.8 90.4)">2</text>
<text x="103.7" y="96.4">AH16</text>
<text x="155.1" y="96.4">T7</text>
<text x="155.1" y="98.1">T4</text>
<text x="155.1" y="99.8">P1</text>
<text x="155.1" y="101.4">N7</text>
<text x="105" y="106.4">J24</text>
<text x="155.1" y="103.1">N4</text>
<text x="155.1" y="104.7">L1</text>
<text x="155.1" y="106.4">H1</text>
<text x="57.9" y="114" transform="rotate(-90 57.9 114)">2</text>
<text x="57.9" y="109.1" transform="rotate(-90 57.9 109.1)">1</text>
<text x="71.3" y="114" transform="rotate(-90 71.3 114)">2</text>
<text x="71.3" y="109.1" transform="rotate(-90 71.3 109.1)">1</text>
<text x="86.4" y="114" transform="rotate(-90 86.4 114)">2</text>
<text x="86.4" y="109.1" transform="rotate(-90 86.4 109.1)">1</text>
<text x="104.6" y="109.8">H25</text>
<text x="105" y="108.1">J23</text>
<text x="155.1" y="114.8">P10</text>
<text x="155.1" y="116.5">N10</text>
<text x="155.1" y="118.2">L10</text>
<text x="155.1" y="119.9">K10</text>
<text x="175.3" y="117.4" transform="rotate(-90 175.3 117.4)">1</text>
<text x="188.6" y="117.4" transform="rotate(-90 188.6 117.4)">1</text>
<text x="175.3" y="122.4" transform="rotate(-90 175.3 122.4)">2</text>
<text x="188.6" y="122.4" transform="rotate(-90 188.6 122.4)">2</text>
<text x="104.7" y="129.9">K26</text>
<text x="105" y="131.6">J27</text>
<text x="155.1" y="128.3">J22</text>
<text x="155.1" y="129.9">J20</text>
<text x="155.1" y="131.6">J18</text>
<text x="175.3" y="130.8" transform="rotate(-90 175.3 130.8)">1</text>
<text x="190.3" y="130.8" transform="rotate(-90 190.3 130.8)">1</text>
<text x="44.5" y="137.4" transform="rotate(-90 44.5 137.4)">2</text>
<text x="44.5" y="132.5" transform="rotate(-90 44.5 132.5)">1</text>
<text x="56.2" y="137.4" transform="rotate(-90 56.2 137.4)">2</text>
<text x="56.2" y="132.5" transform="rotate(-90 56.2 132.5)">1</text>
<text x="68" y="137.4" transform="rotate(-90 68 137.4)">2</text>
<text x="68" y="132.5" transform="rotate(-90 68 132.5)">1</text>
<text x="79.7" y="137.4" transform="rotate(-90 79.7 137.4)">2</text>
<text x="79.7" y="132.5" transform="rotate(-90 79.7 132.5)">1</text>
<text x="104.6" y="136.7">H27</text>
<text x="105" y="133.3">J26</text>
<text x="105" y="135">J25</text>
<text x="155.1" y="133.3">H21</text>
<text x="155.1" y="135">H20</text>
<text x="155.1" y="136.7">H19</text>
<text x="175.3" y="135.7" transform="rotate(-90 175.3 135.7)">2</text>
<text x="190.3" y="135.7" transform="rotate(-90 190.3 135.7)">2</text>
<text x="104.6" y="138.3">G28</text>
<text x="104.6" y="140">G27</text>
<text x="104.6" y="141.7">G26</text>
<text x="104.8" y="143.4">F26</text>
<text x="104.7" y="145">E26</text>
<text x="104.7" y="146.7">E25</text>
<text x="155.1" y="145">L26</text>
<text x="155.1" y="146.7">L27</text>
<text x="155.1" y="148.4">M26</text>
<text x="170.3" y="147.6" transform="rotate(-90 170.3 147.6)">1</text>
<text x="181.9" y="147.6" transform="rotate(-90 181.9 147.6)">1</text>
<text x="193.7" y="147.6" transform="rotate(-90 193.7 147.6)">1</text>
<text x="207.1" y="147.6" transform="rotate(-90 207.1 147.6)">1</text>
<text x="218.9" y="147.6" transform="rotate(-90 218.9 147.6)">1</text>
<text x="230.5" y="147.6" transform="rotate(-90 230.5 147.6)">1</text>
<text x="170.3" y="152.5" transform="rotate(-90 170.3 152.5)">2</text>
<text x="181.9" y="152.5" transform="rotate(-90 181.9 152.5)">2</text>
<text x="193.7" y="152.5" transform="rotate(-90 193.7 152.5)">2</text>
<text x="207.1" y="152.5" transform="rotate(-90 207.1 152.5)">2</text>
<text x="218.9" y="152.5" transform="rotate(-90 218.9 152.5)">2</text>
<text x="230.5" y="152.5" transform="rotate(-90 230.5 152.5)">2</text>
<text x="140" y="172.7" transform="rotate(-90 140 172.7)">1</text>
<text x="140" y="182.8" transform="rotate(-90 140 182.8)">1</text>
<text x="140" y="181" transform="rotate(-90 140 181)">2</text>
<text x="180.3" y="181.9">1</text>
<text x="188.6" y="181.9">2</text>
<text x="140" y="191" transform="rotate(-90 140 191)">2</text>
</g>
<g font-size="1.5" fill="#004080">
<text x="109.5" y="38.9">VAXG1</text>
<text x="109.5" y="40.6">VAXG2</text>
<text x="143.1" y="40.6">VAXG_SENSE</text>
<text x="109.5" y="42.3">VAXG3</text>
<text x="109.5" y="44">VAXG4</text>
<text x="109.5" y="45.6">VAXG5</text>
<text x="109.5" y="47.3">VAXG6</text>
<text x="141.1" y="42.3">VSSAXG_SENSE</text>
<text x="109.5" y="49">VAXG7</text>
<text x="109.5" y="50.6">VAXG8</text>
<text x="109.5" y="52.3">VAXG9</text>
<text x="145.1" y="50.6">GFX_VID[0]</text>
<text x="145.1" y="52.3">GFX_VID[1]</text>
<text x="109.5" y="54">VAXG10</text>
<text x="109.5" y="55.6">VAXG11</text>
<text x="109.5" y="57.3">VAXG12</text>
<text x="109.5" y="59">VAXG13</text>
<text x="145.1" y="54">GFX_VID[2]</text>
<text x="145.1" y="55.6">GFX_VID[3]</text>
<text x="145.1" y="57.3">GFX_VID[4]</text>
<text x="145.1" y="59">GFX_VID[5]</text>
<text x="109.5" y="60.7">VAXG14</text>
<text x="109.5" y="62.4">VAXG15</text>
<text x="109.5" y="64">VAXG16</text>
<text x="109.5" y="65.7">VAXG17</text>
<text x="144.2" y="65.7">GFX_VR_EN</text>
<text x="145.1" y="60.7">GFX_VID[6]</text>
<text x="109.5" y="67.4">VAXG18</text>
<text x="109.5" y="69.1">VAXG19</text>
<text x="109.5" y="70.8">VAXG20</text>
<text x="141.1" y="67.4">GFX_DPRSLPVR</text>
<text x="145.3" y="69.1">GFX_IMON</text>
<text x="109.5" y="72.4">VAXG21</text>
<text x="109.5" y="74.1">VAXG22</text>
<text x="109.5" y="75.8">VAXG23</text>
<text x="109.5" y="77.5">VAXG24</text>
<text x="109.5" y="79.2">VAXG25</text>
<text x="109.5" y="80.8">VAXG26</text>
<text x="109.5" y="82.5">VAXG27</text>
<text x="147.9" y="79.2">VDDQ1</text>
<text x="147.9" y="80.8">VDDQ2</text>
<text x="147.9" y="82.5">VDDQ3</text>
<text x="109.5" y="84.2">VAXG28</text>
<text x="109.5" y="85.9">VAXG29</text>
<text x="109.5" y="87.6">VAXG30</text>
<text x="109.5" y="89.2">VAXG31</text>
<text x="147.9" y="84.2">VDDQ4</text>
<text x="147.9" y="85.9">VDDQ5</text>
<text x="147.9" y="87.6">VDDQ6</text>
<text x="147.9" y="89.2">VDDQ7</text>
<text x="109.5" y="90.9">VAXG32</text>
<text x="109.5" y="92.6">VAXG33</text>
<text x="109.5" y="94.2">VAXG34</text>
<text x="109.5" y="95.9">VAXG35</text>
<text x="147.1" y="94.2">VDDQ10</text>
<text x="147.1" y="95.9">VDDQ11</text>
<text x="147.9" y="90.9">VDDQ8</text>
<text x="147.9" y="92.6">VDDQ9</text>
<text x="109.5" y="97.6">VAXG36</text>
<text x="147.1" y="97.6">VDDQ12</text>
<text x="147.1" y="99.2">VDDQ13</text>
<text x="147.1" y="100.9">VDDQ14</text>
<text x="109.5" y="107.6">VTT1_45</text>
<text x="147.1" y="102.6">VDDQ15</text>
<text x="147.1" y="104.3">VDDQ16</text>
<text x="147.1" y="105.9">VDDQ17</text>
<text x="147.1" y="107.6">VDDQ18</text>
<text x="109.5" y="109.3">VTT1_46</text>
<text x="109.5" y="111">VTT1_47</text>
<text x="146.7" y="116">VTT0_59</text>
<text x="146.7" y="117.7">VTT0_60</text>
<text x="146.7" y="119.4">VTT0_61</text>
<text x="146.7" y="121.1">VTT0_62</text>
<text x="109.5" y="131.1">VTT1_48</text>
<text x="146.7" y="129.5">VTT1_63</text>
<text x="146.7" y="131.1">VTT1_64</text>
<text x="109.5" y="132.8">VTT1_49</text>
<text x="109.5" y="134.5">VTT1_50</text>
<text x="109.5" y="136.2">VTT1_51</text>
<text x="109.5" y="137.9">VTT1_52</text>
<text x="146.7" y="132.8">VTT1_65</text>
<text x="146.7" y="134.5">VTT1_66</text>
<text x="146.7" y="136.2">VTT1_67</text>
<text x="146.7" y="137.9">VTT1_68</text>
<text x="109.5" y="139.5">VTT1_53</text>
<text x="109.5" y="141.2">VTT1_54</text>
<text x="109.5" y="142.8">VTT1_55</text>
<text x="109.5" y="144.5">VTT1_56</text>
<text x="109.5" y="146.2">VTT1_57</text>
<text x="109.5" y="147.8">VTT1_58</text>
<text x="146.4" y="146.2">VCCPLL1</text>
<text x="146.4" y="147.8">VCCPLL2</text>
<text x="146.4" y="149.5">VCCPLL3</text>
</g>
<g font-size="1.4" fill="#f00">
<text x="10.4" y="32.4">GFXCORE</text>
<text x="162.6" y="66.3">GFX_DPRSLPVR</text>
<text x="239.4" y="69.6">+1_5V_CPU</text>
<text x="41.1" y="102.8">+1_1V_VTT</text>
<text x="87.2" y="106.5">+V1.1S_VTT_FDI</text>
<text x="210.4" y="106.1">+1_1V_VTT</text>
<text x="165.9" y="114.9">+V1.1S_VCCTTA_DDR</text>
<text x="24.3" y="124.6">+1_1V_VTT</text>
<text x="223.8" y="122.9">+1_1V_VTT</text>
<text x="48.6" y="130">+V1.1S_VTT_PEG_DMI</text>
<text x="192.8" y="128.4">+V1.1S_VCC_SA</text>
<text x="248.9" y="138">+1_8VRUN</text>
<text x="136.7" y="168.2">+1_1V_VTT</text>
<text x="144.2" y="182">GFX_DPRSLPVR</text>
<text x="167.6" y="182">GFX_IMON</text>
</g>
<g font-size="1.4" fill="#000080">
<text x="108.6" y="34.4">U1G</text>
<text x="19.8" y="47.8">R62</text>
<text x="31.5" y="42.8">C84</text>
<text x="31.5" y="44.5">22UF/6.3V,X5R</text>
<text x="48.3" y="42.8">C85</text>
<text x="48.3" y="44.5">22UF/6.3V,X5R</text>
<text x="65" y="42.8">C86</text>
<text x="65" y="44.5">10uF/6.3V X5R</text>
<text x="81.8" y="42.8">C83</text>
<text x="81.8" y="44.5">10uF/6.3V X5R</text>
<text x="19.8" y="49.5">AT_0_J</text>
<text x="14.7" y="64.5">CAP1</text>
<text x="31.5" y="64.5">CAP2</text>
<text x="48.3" y="64.5">CAP3</text>
<text x="170.7" y="86.4">C87</text>
<text x="170.7" y="88.1">1UF/6.3V X5R</text>
<text x="180.7" y="86.4">C88</text>
<text x="180.7" y="88.1">1UF/6.3V X5R</text>
<text x="190.8" y="86.4">C89</text>
<text x="190.8" y="88.1">1UF/6.3V X5R</text>
<text x="200.8" y="86.4">C90</text>
<text x="200.8" y="88.1">1UF/6.3V X5R</text>
<text x="210.9" y="86.4">C91</text>
<text x="210.9" y="88.1">1UF/6.3V X5R</text>
<text x="221" y="86.4">C92</text>
<text x="221" y="88.1">22uF 6.3V X5R</text>
<text x="232.7" y="86.4">C93</text>
<text x="232.7" y="88.1">22uF 6.3V X5R</text>
<text x="244.4" y="84.7">C95</text>
<text x="244.4" y="88.1">330UF/2V</text>
<text x="254.5" y="86.4">C278</text>
<text x="254.5" y="88.1">0.1uF 25V X7R</text>
<text x="267.9" y="86.4">C279</text>
<text x="267.9" y="88.1">0.1uF 25V X7R</text>
<text x="60" y="109.8">C96</text>
<text x="60" y="111.5">33PF 50V NPO</text>
<text x="73.4" y="109.8">C97</text>
<text x="73.4" y="111.5">22uF 6.3V X5R</text>
<text x="88.5" y="109.8">C98</text>
<text x="88.5" y="111.5">22uF 6.3V X5R</text>
<text x="177.4" y="118.2">C99</text>
<text x="177.4" y="119.9">10uF/6.3V X5R</text>
<text x="190.8" y="118.2">C100</text>
<text x="190.8" y="119.9">10uF/6.3V X5R</text>
<text x="177.4" y="131.6">C104</text>
<text x="192.4" y="131.6">C105</text>
<text x="46.6" y="133.3">C101</text>
<text x="46.6" y="135">22uF 6.3V X5R</text>
<text x="58.3" y="133.3">C102</text>
<text x="58.3" y="135">22uF 6.3V X5R</text>
<text x="70.1" y="133.3">C103</text>
<text x="70.1" y="135">22uF 6.3V X5R</text>
<text x="81.8" y="133.3">C106</text>
<text x="81.8" y="135">22uF 6.3V X5R</text>
<text x="177.4" y="133.3">22uF 6.3V X5R</text>
<text x="192.4" y="133.3">22uF 6.3V X5R</text>
<text x="172.3" y="148.4">C107</text>
<text x="184.1" y="148.4">C108</text>
<text x="195.8" y="148.4">C109</text>
<text x="209.2" y="148.4">C110</text>
<text x="221" y="148.4">C111</text>
<text x="232.7" y="148.4">C112</text>
<text x="172.3" y="150">1UF/6.3V X5R</text>
<text x="184.1" y="150">1UF/6.3V X5R</text>
<text x="195.8" y="150">2.2UF/6.3V X5R</text>
<text x="209.2" y="150">4.7uF/6.3V X5R</text>
<text x="221" y="150">22uF 6.3V X5R</text>
<text x="232.7" y="150">33PF 50V NPO</text>
<text x="108.6" y="161.8">CPU SOCKET_989P</text>
<text x="142.2" y="175.2">PR612</text>
<text x="142.2" y="176.9">10K_J</text>
<text x="177.4" y="181.9">R68</text>
<text x="182.4" y="181.9">1K_J</text>
<text x="142.2" y="187">PR611</text>
<text x="142.2" y="188.7">AR_4.7K_J</text>
</g>
<g font-size="1.4">
<text x="188.3" y="40.2">GFX_VCC_SENSE</text>
<text x="188.3" y="41.9">GFX_VSS_SENSE</text>
<text x="202.2" y="41.9">58</text>
<text x="202.5" y="40.2">58</text>
<text x="31.5" y="46.2">C0805</text>
<text x="48.3" y="46.2">C0805</text>
<text x="65" y="46.2">C0805</text>
<text x="81.8" y="46.2">C0805</text>
<text x="19.8" y="51.2">r0402</text>
<text x="186.6" y="50.3">GFX_VID0</text>
<text x="186.6" y="53.7">GFX_VID2</text>
<text x="195" y="50.3">58</text>
<text x="195" y="53.7">58</text>
<text x="186.6" y="55.4">GFX_VID3</text>
<text x="186.6" y="57">GFX_VID4</text>
<text x="186.6" y="58.7">GFX_VID5</text>
<text x="195" y="55.4">58</text>
<text x="195" y="57">58</text>
<text x="195" y="58.7">58</text>
<text x="183.2" y="65.4">GFX_VR_EN</text>
<text x="186.6" y="60.4">GFX_VID6</text>
<text x="193.3" y="65.4">58</text>
<text x="195" y="60.4">58</text>
<text x="14.7" y="67.9">TC3528</text>
<text x="31.5" y="67.9">TC3528</text>
<text x="48.3" y="67.9">TC3528</text>
<text x="183.7" y="68.8">GFX_IMON</text>
<text x="192.6" y="68.8">58</text>
<text x="170.7" y="89.7">C0402</text>
<text x="180.7" y="89.7">C0402</text>
<text x="190.8" y="89.7">C0402</text>
<text x="200.8" y="89.7">C0402</text>
<text x="210.9" y="89.7">C0402</text>
<text x="221" y="89.7">C0805</text>
<text x="232.7" y="89.7">C0805</text>
<text x="254.5" y="89.7">C0603</text>
<text x="267.9" y="89.7">C0603</text>
<text x="60" y="113.2">c0402</text>
<text x="73.4" y="113.2">C0805</text>
<text x="88.5" y="113.2">C0805</text>
<text x="177.4" y="121.6">C0805</text>
<text x="190.8" y="121.6">C0805</text>
<text x="46.6" y="136.7">C0805</text>
<text x="58.3" y="136.7">C0805</text>
<text x="70.1" y="136.7">C0805</text>
<text x="81.8" y="136.7">C0805</text>
<text x="177.4" y="135">C0805</text>
<text x="192.4" y="135">C0805</text>
<text x="172.3" y="151.7">C0402</text>
<text x="184.1" y="151.7">C0402</text>
<text x="195.8" y="151.7">C0603</text>
<text x="209.2" y="151.7">C0603</text>
<text x="221" y="151.7">C0805</text>
<text x="232.7" y="151.7">c0402</text>
<text x="142.2" y="178.6">r0402</text>
<text x="190.8" y="181.9">r0402</text>
<text x="226" y="192">Title</text>
<text x="226" y="195.3">Size</text>
<text x="226" y="197">A3</text>
<text x="232.7" y="195.3">Document Number</text>
<text x="274.6" y="195.3">Rev</text>
<text x="276.3" y="197">1.7</text>
<text x="226" y="200.3">Date:</text>
<text x="232.7" y="200.3">Monday, May 07, 2012</text>
<text x="256.1" y="200.3">Sheet</text>
<text x="264.5" y="200.3">8</text>
<text x="269.6" y="200.3">of</text>
<text x="274.6" y="200.3">55</text>
</g>
<g font-size="1.4" fill="#0f0">
<text x="19.8" y="52.8">DGPU</text>
<text x="195.8" y="181.9">ns</text>
</g>
<g font-size="1.4" fill="#000040">
<text x="186.6" y="52">GFX_VID1</text>
<text x="195" y="52">58</text>
</g>
<g font-size="1.4" fill="#00f">
<text x="11.6" y="66.1">T</text>
<text x="13.5" y="66.4">+ 100UF/6.3V</text>
<text x="28.4" y="66.1">T</text>
<text x="30.3" y="66.4">+ 100UF/6.3V</text>
<text x="45.1" y="66.1">T</text>
<text x="47.1" y="66.4">+ 100UF/6.3V</text>
<text x="243.2" y="86.5">+ TC7343</text>
</g>
<g font-size="1.2">
<text x="25.1" y="7.5">1</text>
<text x="59.4" y="7.5">2</text>
<text x="93.6" y="7.5">3</text>
<text x="127.8" y="7.5">4</text>
<text x="162" y="7.5">5</text>
<text x="196.2" y="7.5">6</text>
<text x="230.4" y="7.5">7</text>
<text x="264.6" y="7.5">8</text>
<text x="6.8" y="33.1">A</text>
<text x="282.2" y="33.1">A</text>
<text x="6.8" y="81.2">B</text>
<text x="282.2" y="81.2">B</text>
<text x="6.8" y="129.4">C</text>
<text x="282.2" y="129.4">C</text>
<text x="6.8" y="177.6">D</text>
<text x="282.2" y="177.6">D</text>
<text x="25.1" y="201.9">1</text>
<text x="59.4" y="201.9">2</text>
<text x="93.6" y="201.9">3</text>
<text x="127.8" y="201.9">4</text>
<text x="162" y="201.9">5</text>
<text x="196.2" y="201.9">6</text>
<text x="230.4" y="201.9">7</text>
<text x="264.6" y="201.9">8</text>
</g>
</svg>
